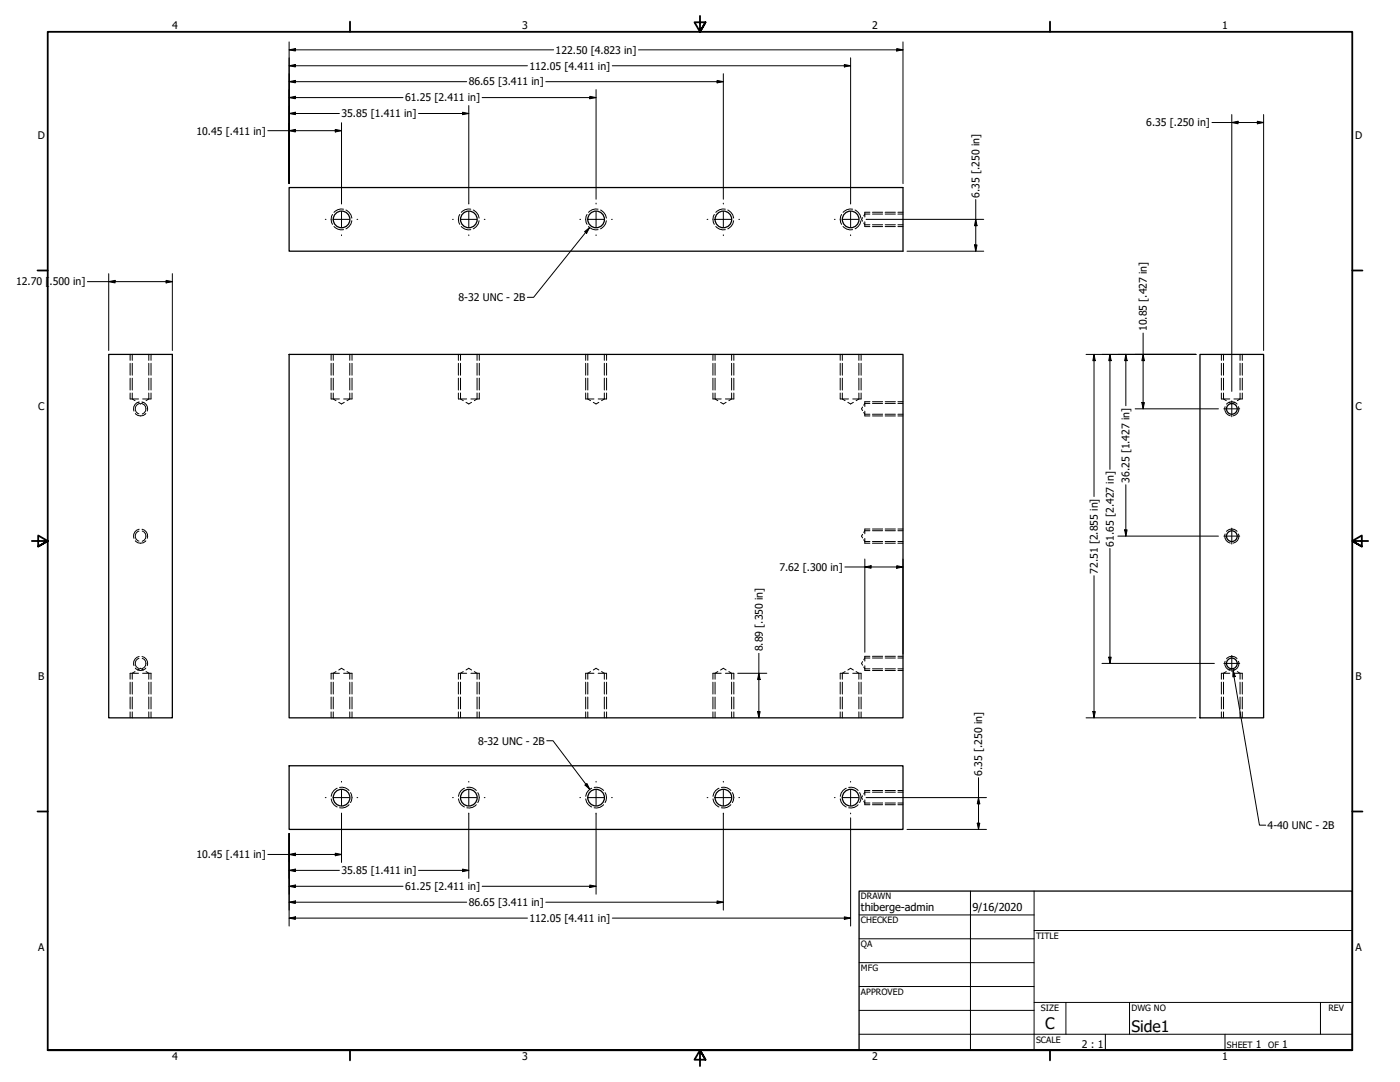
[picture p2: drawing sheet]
<svg xmlns="http://www.w3.org/2000/svg" width="559mm" height="432mm" viewBox="0 0 559 432" stroke-linecap="round" stroke-linejoin="round" font-family="sans-serif">
<!-- layer: Hidden (ANSI) -->
<g fill="none" stroke="#000" stroke-width=".4">
<path d="M344.3 86.9l-.4 .6 .4 .8M344.8 89l.4 .7h2M345.2 84.7v1.9M345.2 88.5v1.9M347.2 85.4h-2l-.4 .7M348.2 85.4h4.1M348.2 89.7h4.1M353.3 85.4h4.1M353.3 89.7h4.1M358.4 85.4h2M358.4 89.7h2M51.9 159.2h3.4"/>
<path d="M52.8 141.4v2.4M52.8 145v4.7M52.8 150.9v4.8M52.8 156.8v2.4l1.1 .7M56.9 159.2h3.4M59.4 141.4v2.4M59.4 145v4.7M59.4 150.9v4.8M59.4 156.8v2.4l-1.1 .7M132.2 159.2h3.3M133 141.4v2.4M133 145v4.7"/>
<path d="M133 150.9v4.8M133 156.8v2.4l1.1 .7M137.2 159.2h3.3M139.6 141.4v2.4M139.6 145v4.7M139.6 150.9v4.8M139.6 156.8v2.4l-1.1 .7M183 159.2h3.3M183.8 141.4v2.4M183.8 145v4.7M183.8 150.9v4.8M183.8 156.8v2.4l1.1 .7"/>
<path d="M188 159.2h3.3M190.4 141.4v2.4M190.4 145v4.7M190.4 150.9v4.8M190.4 156.8v2.4l-1.1 .7M233.8 159.2h3.3M234.6 141.4v2.4M234.6 145v4.7M234.6 150.9v4.8M234.6 156.8v2.4l1.1 .7M238.8 159.2h3.3M241.2 141.4v2.4"/>
<path d="M241.2 145v4.7M241.2 150.9v4.8M241.2 156.8v2.4l-1.1 .7M284.6 159.2h3.3M285.4 141.4v2.4M285.4 145v4.7M285.4 150.9v4.8M285.4 156.8v2.4l1.1 .7M289.6 159.2h3.3M292 141.4v2.4M292 145v4.7M292 150.9v4.8"/>
<path d="M292 156.8v2.4l-1.1 .7M335.4 159.2h3.3M336.2 141.4v2.4M336.2 145v4.7M336.2 150.9v4.8M336.2 156.8v2.4l1.1 .7M340.4 159.2h3.3M342.8 141.4v2.4M342.8 145v4.7M342.8 150.9v4.8M342.8 156.8v2.4l-1.1 .7M487.5 159.2h3.4"/>
<path d="M488.4 141.4v2.4M488.4 145v4.7M488.4 150.9v4.8M488.4 156.8v2.4l1.1 .7M492.5 159.2h3.4M495 141.4v2.4M495 145v4.7M495 150.9v4.8M495 156.8v2.4l-1.1 .7M55 160.6l1.1 .6 1.1-.6M55.5 161.2a2.07 2.07 0 0 0-1.5 2 2.07 2.07 0 0 0 1.5 1.9M56.8 161.1a2.16 2.16 0 0 1 1.5 2.1 2.16 2.16 0 0 1-1.5 2"/>
<path d="M135.2 160.6l1.1 .6 1.1-.6M186 160.6l1.1 .6 1.1-.6M236.8 160.6l1.1 .6 1.1-.6M287.6 160.6l1.1 .6 1.1-.6M338.4 160.6l1.1 .6 1.1-.6M344.3 162.4l-.4 .8 .4 .7M344.8 164.6l.4 .7h2M345.2 160.3v1.9M345.2 164.1v1.9M347.2 161h-2l-.4 .7M348.2 161h4.1M348.2 165.3h4.1"/>
<path d="M353.3 161h4.1M353.3 165.3h4.1M358.4 161h2M358.4 165.3h2M490.6 160.6l1.1 .6 1.1-.6M55.5 212a2.07 2.07 0 0 0-1.5 2 2.07 2.07 0 0 0 1.5 1.9M56.8 211.9a2.16 2.16 0 0 1 1.5 2.1 2.16 2.16 0 0 1-1.5 2M344.3 213.2l-.4 .8 .4 .7M344.8 215.4l.4 .7h2M345.2 211.1v1.9M345.2 214.9v1.9M347.2 211.8h-2l-.4 .7"/>
<path d="M348.2 211.8h4.1M348.2 216.1h4.1M353.3 211.8h4.1M353.3 216.1h4.1M358.4 211.8h2M358.4 216.1h2M51.9 268.7h3.4M52.8 272.2v4.8M52.8 278.2v4.7M53.9 268l-1.1 .7v2.4M55 267.4l1.1-.7 1.1 .7M55.5 262.8a2.07 2.07 0 0 0-1.5 2 2.07 2.07 0 0 0 1.5 1.9"/>
<path d="M56.8 262.7a2.16 2.16 0 0 1 1.5 2.1 2.16 2.16 0 0 1-1.5 2M56.9 268.7h3.4M58.3 268l1.1 .7v2.4M59.4 272.2v4.8M59.4 278.2v4.7M132.2 268.7h3.3M133 272.2v4.8M133 278.2v4.7M134.1 268l-1.1 .7v2.4M135.2 267.4l1.1-.7 1.1 .7M137.2 268.7h3.3M138.5 268l1.1 .7v2.4"/>
<path d="M139.6 272.2v4.8M139.6 278.2v4.7M183 268.7h3.3M183.8 272.2v4.8M183.8 278.2v4.7M184.9 268l-1.1 .7v2.4M186 267.4l1.1-.7 1.1 .7M188 268.7h3.3M189.3 268l1.1 .7v2.4M190.4 272.2v4.8M190.4 278.2v4.7M233.8 268.7h3.3"/>
<path d="M234.6 272.2v4.8M234.6 278.2v4.7M235.7 268l-1.1 .7v2.4M236.8 267.4l1.1-.7 1.1 .7M238.8 268.7h3.3M240.1 268l1.1 .7v2.4M241.2 272.2v4.8M241.2 278.2v4.7M284.6 268.7h3.3M285.4 272.2v4.8M285.4 278.2v4.7M286.5 268l-1.1 .7v2.4"/>
<path d="M287.6 267.4l1.1-.7 1.1 .7M289.6 268.7h3.3M290.9 268l1.1 .7v2.4M292 272.2v4.8M292 278.2v4.7M335.4 268.7h3.3M336.2 272.2v4.8M336.2 278.2v4.7M337.3 268l-1.1 .7v2.4M338.4 267.4l1.1-.7 1.1 .7M340.4 268.7h3.3M341.7 268l1.1 .7v2.4"/>
<path d="M342.8 272.2v4.8M342.8 278.2v4.7M344.3 264l-.4 .8 .4 .7M344.8 266.2l.4 .7h2M345.2 261.9v1.9M345.2 265.7v1.9M347.2 262.6h-2l-.4 .7M348.2 262.6h4.1M348.2 266.9h4.1M353.3 262.6h4.1M353.3 266.9h4.1M358.4 262.6h2"/>
<path d="M358.4 266.9h2M487.5 268.7h3.4M488.4 272.2v4.8M488.4 278.2v4.7M489.5 268l-1.1 .7v2.4M490.6 267.4l1.1-.7 1.1 .7M492.5 268.7h3.4M493.9 268l1.1 .7v2.4M495 272.2v4.8M495 278.2v4.7M52.8 284.1v2.4M59.4 284.1v2.4"/>
<path d="M133 284.1v2.4M139.6 284.1v2.4M183.8 284.1v2.4M190.4 284.1v2.4M234.6 284.1v2.4M241.2 284.1v2.4M285.4 284.1v2.4M292 284.1v2.4M336.2 284.1v2.4M342.8 284.1v2.4M488.4 284.1v2.4M495 284.1v2.4"/>
<path d="M344.3 317.6l-.4 .7 .4 .7M344.8 319.7l.4 .8h2M345.2 315.5v1.9M345.2 319.2v1.9M347.2 316.1h-2l-.4 .8M348.2 316.1h4.1M353.3 316.1h4.1M358.4 316.1h2M348.2 320.5h4.1M353.3 320.5h4.1M358.4 320.5h2"/>
</g>
<!-- layer: Hidden Narrow (ANSI) -->
<g fill="none" stroke="#000" stroke-width=".4">
<path d="M132.7 85.6a3.8 3.8 0 0 0 0 3.9M133.3 90.4a4 4 0 0 0 3.8 1.3M137.1 83.5a4 4 0 0 0-3.8 1.3M138.1 83.8a4.1 4.1 0 0 1 2.3 3.2M140.4 88.1a3.9 3.9 0 0 1-2.3 3.2M183.5 85.6a3.8 3.8 0 0 0 0 3.9M184.1 90.4a4 4 0 0 0 3.8 1.3M187.9 83.5a4 4 0 0 0-3.8 1.3M188.9 83.8a4.1 4.1 0 0 1 2.3 3.2M191.2 88.1a3.9 3.9 0 0 1-2.3 3.2M234.3 85.6a3.8 3.8 0 0 0 0 3.9M234.9 90.4a4 4 0 0 0 3.8 1.3"/>
<path d="M238.7 83.5a4 4 0 0 0-3.8 1.3M239.7 83.8a4.1 4.1 0 0 1 2.3 3.2M242 88.1a3.9 3.9 0 0 1-2.3 3.2M285.1 85.6a3.8 3.8 0 0 0 0 3.9M285.7 90.4a4 4 0 0 0 3.8 1.3M289.5 83.5a4 4 0 0 0-3.8 1.3M290.5 83.8a4.1 4.1 0 0 1 2.3 3.2M292.8 88.1a3.9 3.9 0 0 1-2.3 3.2M335.9 85.6a3.8 3.8 0 0 0 0 3.9M336.5 90.4a4 4 0 0 0 3.8 1.3M340.3 83.5a4 4 0 0 0-3.8 1.3M341.3 83.8a4.1 4.1 0 0 1 2.3 3.2"/>
<path d="M343.6 88.1a3.9 3.9 0 0 1-2.3 3.2M345.2 84.7h2M345.2 90.4h2M348.2 84.7h4.1M348.2 90.4h4.1M353.3 84.7h4.1M353.3 90.4h4.1M358.4 84.7h2M358.4 90.4h2M51.9 141.4v2.4M51.9 145v4.7M51.9 150.9v4.8"/>
<path d="M51.9 156.8v2.4M60.3 141.4v2.4M60.3 145v4.7M60.3 150.9v4.8M60.3 156.8v2.4M132.2 141.4v2.4M132.2 145v4.7M132.2 150.9v4.8M132.2 156.8v2.4M140.5 141.4v2.4M140.5 145v4.7M140.5 150.9v4.8"/>
<path d="M140.5 156.8v2.4M183 141.4v2.4M183 145v4.7M183 150.9v4.8M183 156.8v2.4M191.3 141.4v2.4M191.3 145v4.7M191.3 150.9v4.8M191.3 156.8v2.4M233.8 141.4v2.4M233.8 145v4.7M233.8 150.9v4.8"/>
<path d="M233.8 156.8v2.4M242.1 141.4v2.4M242.1 145v4.7M242.1 150.9v4.8M242.1 156.8v2.4M284.6 141.4v2.4M284.6 145v4.7M284.6 150.9v4.8M284.6 156.8v2.4M292.9 141.4v2.4M292.9 145v4.7M292.9 150.9v4.8"/>
<path d="M292.9 156.8v2.4M335.4 141.4v2.4M335.4 145v4.7M335.4 150.9v4.8M335.4 156.8v2.4M343.7 141.4v2.4M343.7 145v4.7M343.7 150.9v4.8M343.7 156.8v2.4M487.5 141.4v2.4M487.5 145v4.7M487.5 150.9v4.8"/>
<path d="M487.5 156.8v2.4M495.9 141.4v2.4M495.9 145v4.7M495.9 150.9v4.8M495.9 156.8v2.4M54 165a2.74 2.74 0 0 0 4.2 0M55.5 160.4a2.75 2.75 0 0 0-2 3.6M56.7 160.4a2.75 2.75 0 0 1 2.1 3.6M345.2 160.3h2M345.2 166h2M348.2 160.3h4.1M348.2 166h4.1"/>
<path d="M353.3 160.3h4.1M353.3 166h4.1M358.4 160.3h2M358.4 166h2M489 162.3a2.83 2.83 0 0 0 2.1 3.6M489.6 161.3a2.7 2.7 0 0 1 4.1 0M494.3 162.3a2.75 2.75 0 0 1-2 3.6M54 215.8a2.74 2.74 0 0 0 4.2 0M55.5 211.2a2.75 2.75 0 0 0-2 3.6M56.7 211.2a2.75 2.75 0 0 1 2.1 3.6M345.2 211.1h2M345.2 216.8h2"/>
<path d="M348.2 211.1h4.1M348.2 216.8h4.1M353.3 211.1h4.1M353.3 216.8h4.1M358.4 211.1h2M358.4 216.8h2M489 213.1a2.83 2.83 0 0 0 2.1 3.6M489.6 212.1a2.7 2.7 0 0 1 4.1 0M494.3 213.1a2.75 2.75 0 0 1-2 3.6M51.9 268.7v2.4M51.9 272.2v4.8M51.9 278.2v4.7"/>
<path d="M54 266.6a2.74 2.74 0 0 0 4.2 0M55.5 262a2.75 2.75 0 0 0-2 3.6M56.7 262a2.75 2.75 0 0 1 2.1 3.6M60.3 268.7v2.4M60.3 272.2v4.8M60.3 278.2v4.7M132.2 268.7v2.4M132.2 272.2v4.8M132.2 278.2v4.7M140.5 268.7v2.4M140.5 272.2v4.8M140.5 278.2v4.7"/>
<path d="M183 268.7v2.4M183 272.2v4.8M183 278.2v4.7M191.3 268.7v2.4M191.3 272.2v4.8M191.3 278.2v4.7M233.8 268.7v2.4M233.8 272.2v4.8M233.8 278.2v4.7M242.1 268.7v2.4M242.1 272.2v4.8M242.1 278.2v4.7"/>
<path d="M284.6 268.7v2.4M284.6 272.2v4.8M284.6 278.2v4.7M292.9 268.7v2.4M292.9 272.2v4.8M292.9 278.2v4.7M335.4 268.7v2.4M335.4 272.2v4.8M335.4 278.2v4.7M343.7 268.7v2.4M343.7 272.2v4.8M343.7 278.2v4.7"/>
<path d="M345.2 261.9h2M345.2 267.6h2M348.2 261.9h4.1M348.2 267.6h4.1M353.3 261.9h4.1M353.3 267.6h4.1M358.4 261.9h2M358.4 267.6h2M487.5 268.7v2.4M487.5 272.2v4.8M487.5 278.2v4.7M489 263.9a2.83 2.83 0 0 0 2.1 3.6"/>
<path d="M489.6 262.9a2.7 2.7 0 0 1 4.1 0M494.3 263.9a2.75 2.75 0 0 1-2 3.6M495.9 268.7v2.4M495.9 272.2v4.8M495.9 278.2v4.7M51.9 284.1v2.4M60.3 284.1v2.4M132.2 284.1v2.4M140.5 284.1v2.4M183 284.1v2.4M191.3 284.1v2.4M233.8 284.1v2.4"/>
<path d="M242.1 284.1v2.4M284.6 284.1v2.4M292.9 284.1v2.4M335.4 284.1v2.4M343.7 284.1v2.4M487.5 284.1v2.4M495.9 284.1v2.4M132.2 318.8a3.7 3.7 0 0 0 2.4 3.2M134.6 314.6a3.8 3.8 0 0 0-2.4 3.2M135.6 314.2a3.8 3.8 0 0 1 3.7 1.3M139.9 316.3a3.6 3.6 0 0 1 0 4M183 318.8a3.7 3.7 0 0 0 2.4 3.2"/>
<path d="M185.4 314.6a3.8 3.8 0 0 0-2.4 3.2M186.4 314.2a3.8 3.8 0 0 1 3.7 1.3M190.7 316.3a3.6 3.6 0 0 1 0 4M233.8 318.8a3.7 3.7 0 0 0 2.4 3.2M236.2 314.6a3.8 3.8 0 0 0-2.4 3.2M237.2 314.2a3.8 3.8 0 0 1 3.7 1.3M241.5 316.3a3.6 3.6 0 0 1 0 4M284.6 318.8a3.7 3.7 0 0 0 2.4 3.2M287 314.6a3.8 3.8 0 0 0-2.4 3.2M288 314.2a3.8 3.8 0 0 1 3.7 1.3M292.3 316.3a3.6 3.6 0 0 1 0 4M335.4 318.8a3.7 3.7 0 0 0 2.4 3.2"/>
<path d="M337.8 314.6a3.8 3.8 0 0 0-2.4 3.2M338.8 314.2a3.8 3.8 0 0 1 3.7 1.3M343.1 316.3a3.6 3.6 0 0 1 0 4M345.2 315.5h2M348.2 315.5h4.1M353.3 315.5h4.1M358.4 315.5h2M139.3 321.1a3.8 3.8 0 0 1-3.7 1.3M190.1 321.1a3.8 3.8 0 0 1-3.7 1.3M240.9 321.1a3.8 3.8 0 0 1-3.7 1.3M291.7 321.1a3.8 3.8 0 0 1-3.7 1.3M342.5 321.1a3.8 3.8 0 0 1-3.7 1.3"/>
<path d="M345.2 321.1h2M348.2 321.1h4.1M353.3 321.1h4.1M358.4 321.1h2"/>
</g>
<!-- layer: Visible (ANSI) -->
<g fill="none" stroke="#000" stroke-width=".51">
<path d="M115.4 74.8h245v25.4h-245zM43.4 141.4h25.4v145.1h-25.4zM115.4 141.4h245v145.1h-245zM479 141.4h25.4v145.1h-25.4zM115.4 305.6h245v25.4h-245z"/>
<circle cx="136.3" cy="87.6" r="3.3"/>
<circle cx="187.1" cy="87.6" r="3.3"/>
<circle cx="237.9" cy="87.6" r="3.3"/>
<circle cx="288.7" cy="87.6" r="3.3"/>
<circle cx="339.5" cy="87.6" r="3.3"/>
<circle cx="491.7" cy="163.2" r="2.14"/>
<circle cx="491.7" cy="214" r="2.14"/>
<circle cx="491.7" cy="264.8" r="2.14"/>
<circle cx="136.3" cy="318.3" r="3.3"/>
<circle cx="187.1" cy="318.3" r="3.3"/>
<circle cx="237.9" cy="318.3" r="3.3"/>
<circle cx="288.7" cy="318.3" r="3.3"/>
<circle cx="339.5" cy="318.3" r="3.3"/>
</g>
<!-- layer: Border (ANSI) -->
<g fill="none" stroke="#000" stroke-width=".72">
<path d="M139.7 8.6v4.1M279.4 6.3v6.4l-2.2-3.8h4.4l-2.2 3.8 2.2-3.8M419.1 8.6v4.1M15 107.9h4M539.8 107.9h4M12.7 215.9h6.3l-3.8-2.2v4.4l3.8-2.2-3.8 2.2M546.1 215.9h-6.3l3.8-2.2v4.4l-3.8-2.2 3.8 2.2M15 323.8h4M539.8 323.8h4M19 419.1v-406.4h520.8v406.4h-520.8h520.8M139.7 419.1v4.1M419.1 419.1v4.1"/>
<path d="M281.6 422.9l-2.2-3.8 2.2 3.8h-4.4l2.2-3.8v6.3"/>
</g>
<!-- layer: Title (ANSI) -->
<g fill="none" stroke="#000" stroke-width=".4">
<path d="M387.3 355.6v63.5M412.7 355.6v63.5M342.9 365.1h69.8M342.9 374.6h69.8M412.7 371.3h127.1M342.9 384.2h69.8M342.9 393.7h69.8M342.9 412.7h196.9M342.9 403.2h69.8M412.7 400h127.1M425.4 400v12.7M441.2 412.7v6.4"/>
<path d="M450.8 400v12.7M488.9 412.7v6.4M527 400v12.7"/>
</g>
<path d="M342.9 355.6h196.9v63.5h-196.9z" fill="none" stroke="#000" stroke-width=".51"/>
<!-- layer: Center Mark (ANSI) -->
<g fill="none" stroke="#000" stroke-width=".4">
<path d="M129.8 87.5h.3M133.1 87.5h6.4M136.3 81.1v.3M136.3 84.4v6.3M136.3 93.7v.3M142.5 87.5h.3M180.6 87.5h.3M183.9 87.5h6.4M187.1 81.1v.3M187.1 84.4v6.3M187.1 93.7v.3M193.3 87.5h.3"/>
<path d="M231.4 87.5h.3M234.7 87.5h6.4M237.9 81.1v.3M237.9 84.4v6.3M237.9 93.7v.3M244.1 87.5h.3M282.2 87.5h.3M285.5 87.5h6.4M288.7 81.1v.3M288.7 84.4v6.3M288.7 93.7v.3M294.9 87.5h.3"/>
<path d="M333 87.5h.3M336.3 87.5h6.4M339.5 81.1v.3M339.5 84.4v6.3M339.5 93.7v.3M345.7 87.5h.3M491.7 160v6.3M488.5 163.2h6.3M488.5 214h6.3M491.7 210.8v6.3M488.5 264.8h6.3M491.7 261.6v6.3"/>
<path d="M129.8 318.3h.3M133.1 318.3h6.4M136.3 311.8v.3M136.3 315.1v6.4M142.5 318.3h.3M180.6 318.3h.3M183.9 318.3h6.4M187.1 311.8v.3M187.1 315.1v6.4M193.3 318.3h.3M231.4 318.3h.3M234.7 318.3h6.4"/>
<path d="M237.9 311.8v.3M237.9 315.1v6.4M244.1 318.3h.3M282.2 318.3h.3M285.5 318.3h6.4M288.7 311.8v.3M288.7 315.1v6.4M294.9 318.3h.3M333 318.3h.3M336.3 318.3h6.4M339.5 311.8v.3M339.5 315.1v6.4"/>
<path d="M345.7 318.3h.3M136.3 324.5v.3M187.1 324.5v.3M237.9 324.5v.3M288.7 324.5v.3M339.5 324.5v.3"/>
</g>
<!-- layer: Dimension (ANSI) -->
<g fill="none" stroke="#000" stroke-width=".4">
<path d="M115.4 19.9l2.5-.5v1zM115.4 16.7v56.6M115.4 19.9h105.6M254.8 19.9h105.6M357.9 19.4l2.5 .5-2.5 .5zM360.4 16.7v56.6M115.4 38.9l2.5-.5v1zM115.4 32.6l2.5-.5v1zM115.4 26.2l2.5-.5v1zM115.4 38.9h45.5M115.4 32.6h70.9M115.4 26.2h95.1"/>
<path d="M192.4 38.9h45.5M217.8 32.6h70.9M235.4 38.4l2.5 .5-2.5 .5zM237.9 35.8v43.7M244.4 26.2h95.1M286.2 32.1l2.5 .5-2.5 .5zM288.7 29.4v50.1M337 25.7l2.5 .5-2.5 .5zM339.5 23.1v58M106.9 52.2h29.4M115.4 52.2l2.5-.6v1.1zM115.4 45.3l2.5-.5v1z"/>
<path d="M115.4 45.3h20.1M133.8 51.6l2.5 .6-2.5 .5zM136.3 49v32.1M167 45.3h20.1M184.6 44.8l2.5 .5-2.5 .5zM187.1 42.1v39M483.7 48.9h20.7M491.7 48.9l2.5-.5v1zM491.7 45.7v110.5M501.9 48.4l2.5 .5-2.5 .5zM504.4 45.7v94.2M389.5 79.6v20.6"/>
<path d="M346 87.5h46.6M389 97.7h1l-.5 2.5zM389.5 87.5l.5 2.6h-1zM34.9 112.4h33.9M43.4 112.4l2.5-.5v1zM43.4 109.2v30.7M66.3 111.9l2.5 .5-2.5 .5zM68.8 109.2v30.7M362 100.2h30.6M456.3 132.9v30.3M433.5 141.4h43.9M436.7 141.4l.5 2.5h-1z"/>
<path d="M436.7 141.4v56.8M443 141.4l.5 2.5h-.9zM443 141.4v45.9M449.4 141.4l.5 2.5h-1zM449.4 141.4v20.5M456.3 141.4l.5 2.5h-1zM453.1 163.2h33.2M455.8 160.7h1l-.5 2.5zM449.4 193.5v20.5M443 218.9v45.9M446.2 214h40.1M448.9 211.5h1l-.5 2.5z"/>
<path d="M337.2 226.3h23.2M345.2 226.3l2.5-.5v1zM345.2 223.1v37.2M357.9 225.8l2.5 .5-2.5 .5zM360.4 223.1v37.9M436.7 229.7v56.8M294.5 268.7h11.6M302.9 268.7l.5 2.5h-1zM302.9 260.7v25.8M439.8 264.8h44.9M442.6 262.3h.9l-.5 2.5zM302.4 284h1l-.5 2.5z"/>
<path d="M433.5 286.5h43.9M436.2 284h1l-.5 2.5zM346 318.3h47.7M390.6 318.3l.5 2.5h-1zM390.6 310.3v20.7M115.4 332.6v37M136.3 324.8v19.4M187.1 324.8v25.7M237.9 324.8v32.1M288.7 324.8v38.4M339.5 326.4v43.2M362 331h31.7"/>
<path d="M390.1 328.5h1l-.5 2.5zM106.9 341h29.4M115.4 341l2.5-.5v1zM115.4 347.3l2.5-.5v1.1zM115.4 353.7l2.5-.5v1zM115.4 347.3h20.1M115.4 353.7h45.5M133.8 340.5l2.5 .5-2.5 .5zM167 347.3h20.1M184.6 346.8l2.5 .5-2.5 .6zM192.4 353.7h45.5M235.4 353.2l2.5 .5-2.5 .5z"/>
<path d="M286.2 359.5l2.5 .5-2.5 .6zM115.4 360l2.5-.5v1.1zM115.4 366.4l2.5-.5v1zM115.4 360h70.9M115.4 366.4h95.1M217.8 360h70.9M244.4 366.4h95.1M337 365.9l2.5 .5-2.5 .5z"/>
</g>
<g fill="#000">
<path d="M115.4 19.9l2.5-.5v1z" fill-rule="evenodd"/>
<path d="M115.4 38.9l2.5-.5v1z" fill-rule="evenodd"/>
<path d="M115.4 32.6l2.5-.5v1z" fill-rule="evenodd"/>
<path d="M115.4 26.2l2.5-.5v1z" fill-rule="evenodd"/>
<path d="M235.4 38.4l2.5 .5-2.5 .5z" fill-rule="evenodd"/>
<path d="M286.2 32.1l2.5 .5-2.5 .5z" fill-rule="evenodd"/>
<path d="M337 25.7l2.5 .5-2.5 .5z" fill-rule="evenodd"/>
<path d="M357.9 19.4l2.5 .5-2.5 .5z" fill-rule="evenodd"/>
<path d="M115.4 52.2l2.5-.6v1.1z" fill-rule="evenodd"/>
<path d="M115.4 45.3l2.5-.5v1z" fill-rule="evenodd"/>
<path d="M133.8 51.6l2.5 .6-2.5 .5z" fill-rule="evenodd"/>
<path d="M184.6 44.8l2.5 .5-2.5 .5z" fill-rule="evenodd"/>
<path d="M491.7 48.9l2.5-.5v1z" fill-rule="evenodd"/>
<path d="M501.9 48.4l2.5 .5-2.5 .5z" fill-rule="evenodd"/>
<path d="M389 97.7h1l-.5 2.5z" fill-rule="evenodd"/>
<path d="M389.5 87.5l.5 2.6h-1z" fill-rule="evenodd"/>
<path d="M43.4 112.4l2.5-.5v1z" fill-rule="evenodd"/>
<path d="M66.3 111.9l2.5 .5-2.5 .5z" fill-rule="evenodd"/>
<path d="M436.7 141.4l.5 2.5h-1z" fill-rule="evenodd"/>
<path d="M443 141.4l.5 2.5h-.9z" fill-rule="evenodd"/>
<path d="M449.4 141.4l.5 2.5h-1z" fill-rule="evenodd"/>
<path d="M456.3 141.4l.5 2.5h-1z" fill-rule="evenodd"/>
<path d="M455.8 160.7h1l-.5 2.5z" fill-rule="evenodd"/>
<path d="M448.9 211.5h1l-.5 2.5z" fill-rule="evenodd"/>
<path d="M345.2 226.3l2.5-.5v1z" fill-rule="evenodd"/>
<path d="M357.9 225.8l2.5 .5-2.5 .5z" fill-rule="evenodd"/>
<path d="M302.9 268.7l.5 2.5h-1z" fill-rule="evenodd"/>
<path d="M442.6 262.3h.9l-.5 2.5z" fill-rule="evenodd"/>
<path d="M302.4 284h1l-.5 2.5z" fill-rule="evenodd"/>
<path d="M436.2 284h1l-.5 2.5z" fill-rule="evenodd"/>
<path d="M390.1 328.5h1l-.5 2.5z" fill-rule="evenodd"/>
<path d="M390.6 318.3l.5 2.5h-1z" fill-rule="evenodd"/>
<path d="M115.4 341l2.5-.5v1z" fill-rule="evenodd"/>
<path d="M115.4 347.3l2.5-.5v1.1z" fill-rule="evenodd"/>
<path d="M115.4 353.7l2.5-.5v1z" fill-rule="evenodd"/>
<path d="M115.4 360l2.5-.5v1.1z" fill-rule="evenodd"/>
<path d="M133.8 340.5l2.5 .5-2.5 .5z" fill-rule="evenodd"/>
<path d="M184.6 346.8l2.5 .5-2.5 .6z" fill-rule="evenodd"/>
<path d="M235.4 353.2l2.5 .5-2.5 .5z" fill-rule="evenodd"/>
<path d="M115.4 366.4l2.5-.5v1z" fill-rule="evenodd"/>
<path d="M286.2 359.5l2.5 .5-2.5 .6z" fill-rule="evenodd"/>
<path d="M337 365.9l2.5 .5-2.5 .5z" fill-rule="evenodd"/>
</g>
<!-- layer: Symbol (ANSI) -->
<path d="M233.3 92.5l2-1.7-1.2 2.3zM235.3 90.8l-22.3 27.9h-2.5M492.2 267.5l.9 2.5-1 .1zM492.2 267.5l10.5 61.8h2.5M218.2 295.6h2.5l14.7 19.4M233.5 313.3l.8-.6 1.1 2.3z" fill="none" stroke="#000" stroke-width=".4"/>
<g fill="#000">
<path d="M233.3 92.5l2-1.7-1.2 2.3z" fill-rule="evenodd"/>
<path d="M492.2 267.5l.9 2.5-1 .1z" fill-rule="evenodd"/>
<path d="M233.5 313.3l.8-.6 1.1 2.3z" fill-rule="evenodd"/>
</g>
<g font-size="6.3">
<text x="417.2" y="410.6">C</text>
<text x="451.6" y="411.9">Side1</text>
</g>
<g font-size="4.4">
<text x="343.7" y="363.5">thiberge-admin</text>
<text x="388.1" y="363.7">9/16/2020</text>
</g>
<g font-size="4.2">
<text x="68.7" y="11.7">4</text>
<text x="208.4" y="11.7">3</text>
<text x="348.1" y="11.7">2</text>
<text x="487.8" y="11.7">1</text>
<text x="221.8" y="21.4">122.50 [4.823 in]</text>
<text x="211.3" y="27.8">112.05 [4.411 in]</text>
<text x="187.1" y="34.1">86.65 [3.411 in]</text>
<text x="161.7" y="40.5">61.25 [2.411 in]</text>
<text x="136.3" y="46.8">35.85 [1.411 in]</text>
<text x="78.4" y="53.7">10.45 [.411 in]</text>
<text x="457.5" y="50.4">6.35 [.250 in]</text>
<text x="15.1" y="55.5">D</text>
<text x="540.9" y="55.5">D</text>
<text x="391" y="78.8" transform="rotate(-90 391 78.8)">6.35 [.250 in]</text>
<text x="6.4" y="113.9">12.70 [</text>
<text x="19.8" y="113.9">.500 in]</text>
<text x="183" y="120.2">8-32 UNC - 2B</text>
<text x="457.8" y="132.1" transform="rotate(-90 457.8 132.1)">10.85 [.427 in]</text>
<text x="15.2" y="163.4">C</text>
<text x="541" y="163.4">C</text>
<text x="450.9" y="192.7" transform="rotate(-90 450.9 192.7)">36.25 [1.427 in]</text>
<text x="444.5" y="218.1" transform="rotate(-90 444.5 218.1)">61.65 [2.427 in]</text>
<text x="311.1" y="227.8">7.62 [.300 in]</text>
<text x="438.2" y="228.9" transform="rotate(-90 438.2 228.9)">72.51 [2.855 in]</text>
<text x="304.4" y="259.9" transform="rotate(-90 304.4 259.9)">8.89 [.350 in]</text>
<text x="15.3" y="271.4">B</text>
<text x="541.1" y="271.4">B</text>
<text x="190.8" y="297.1">8-32 UNC - 2B</text>
<text x="392.1" y="309.5" transform="rotate(-90 392.1 309.5)">6.35 [.250 in]</text>
<text x="506" y="330.8">4-40 UNC - 2B</text>
<text x="78.4" y="342.5">10.45 [.411 in]</text>
<text x="136.3" y="348.9">35.85 [1.411 in]</text>
<text x="161.7" y="355.2">61.25 [2.411 in]</text>
<text x="187.1" y="361.6">86.65 [3.411 in]</text>
<text x="211.3" y="367.9">112.05 [4.411 in]</text>
<text x="15.2" y="379.3">A</text>
<text x="541" y="379.3">A</text>
<text x="431.8" y="418.3">2 : 1</text>
<text x="501.3" y="418.3">1</text>
<text x="511.8" y="418.3">1</text>
<text x="68.7" y="423.2">4</text>
<text x="208.4" y="423.2">3</text>
<text x="348.1" y="423.2">2</text>
<text x="487.8" y="423.2">1</text>
</g>
<g font-size="3.5">
<text x="343.7" y="358.9">DRAWN</text>
<text x="343.7" y="368.5">CHECKED</text>
<text x="343.7" y="378">QA</text>
<text x="413.5" y="374.6">TITLE</text>
<text x="343.7" y="387.5">MFG</text>
<text x="343.7" y="397">APPROVED</text>
<text x="415.5" y="403.4">SIZE</text>
<text x="451.6" y="403.4">DWG NO</text>
<text x="530.3" y="403.4">REV</text>
<text x="413.5" y="416.1">SCALE</text>
<text x="489.7" y="418.3">SHEET</text>
<text x="506.2" y="418.3">OF</text>
</g>
</svg>
